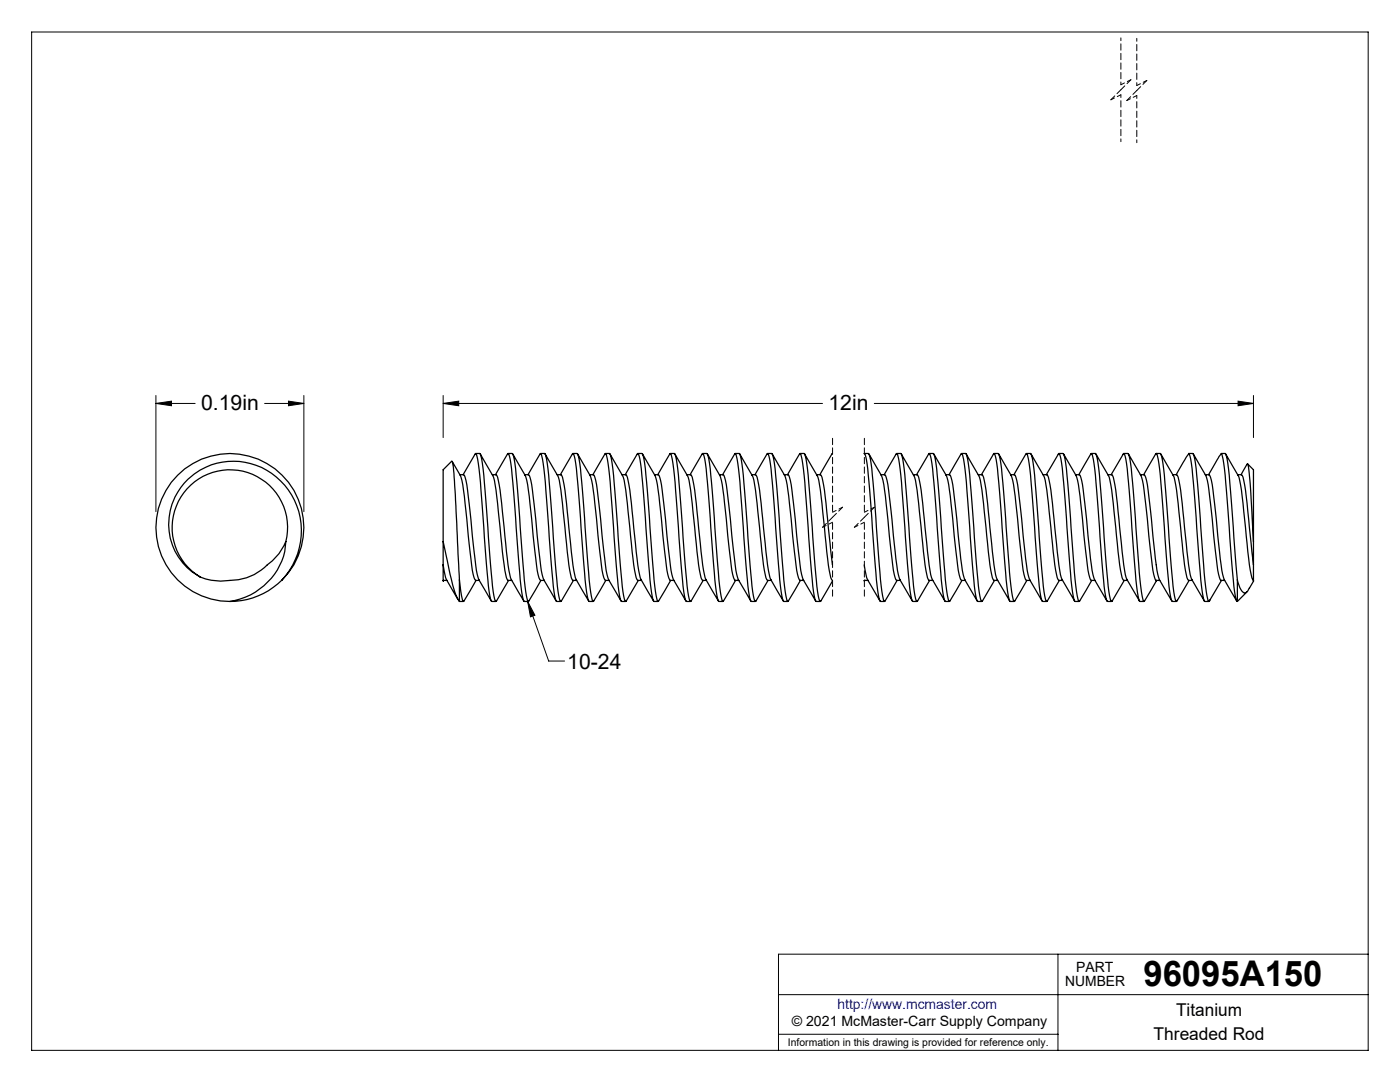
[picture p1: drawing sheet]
<svg xmlns="http://www.w3.org/2000/svg" width="279mm" height="216mm" viewBox="0 0 279 216" stroke-linecap="round" stroke-linejoin="round" font-family="sans-serif">
<g fill="none" stroke="#000" stroke-width=".2">
<path d="M6.3 6.4h266.7v203.2h-266.7zM31.1 78.9v23.2M60.6 78.9v23.2M88.4 78.9v8.4M250.2 78.9v8.4M31.1 80.5l3.1-.5v1zM31.1 80.5h7.8M52.8 80.5h7.8M57.6 80l3 .5-3 .5zM88.4 80.5l3.1-.5v1zM88.4 80.5h75.7M174.5 80.5h75.7"/>
<path d="M247.1 80l3.1 .5-3.1 .5zM105.3 120l4.2 11.9h3.2M105.3 120l1.5 2.8-.9 .3zM155.4 198.5h117.6M211.1 190.4v19.2M273 190.4h-117.6v19.2M155.4 206.4h55.7"/>
</g>
<path d="M166.2 87.3v14.9M172.5 87.3v14.9M166.2 104.2v14.9M172.5 104.2v14.9" fill="none" stroke="#000" stroke-width=".2" stroke-dasharray="1.3 .6" stroke-dashoffset="-.1"/>
<path d="M221.7 19.9l2-1M223.7 16.9l2-1M226.9 17.1l2-1M224.9 20.1l2-1M164.2 105.2l2-1M166.2 102.2l2-1M170.5 105.2l2-1M172.5 102.2l2-1" fill="none" stroke="#000" stroke-width=".2" stroke-dasharray="1.3 .6" stroke-dashoffset=".5"/>
<path d="M223.7 17.9l-2 2M225.7 15.9l-2 2M226.9 18.1l-2 2M228.9 16.1l-2 2M166.2 103.2l-2 2M168.2 101.2l-2 2M172.5 103.2l-2 2M174.5 101.2l-2 2" fill="none" stroke="#000" stroke-width=".2" stroke-dasharray="1.3 .6" stroke-dashoffset=".2"/>
<path d="M223.7 7.6v9.3M223.7 18.9v9.4M226.9 7.7v9.4M226.9 19.1v9.4" fill="none" stroke="#000" stroke-width=".2" stroke-dasharray="1.3 .6" stroke-dashoffset=".7"/>
<g fill="#000">
<path d="M105.3 120l1.5 2.8-.9 .3z"/>
<path d="M88.4 80.5l3.1-.5v1zM247.1 80l3.1 .5-3.1 .5zM57.6 80l3 .5-3 .5zM31.1 80.5l3.1-.5v1z"/>
</g>
<g fill="none" stroke="#000" stroke-width=".25">
<path d="M90.2 92.1a9.9 9.9 0 0 1 2 3.7l.5 3.2 .8 7.9a41.3 41.3 0 0 0 1.3 8.8l.1 .1h.8M91.8 94.7h.7a3.2 3.2 0 0 1 .7 2l1.1 10.2a46.1 46.1 0 0 0 1.3 8.8l2.4 4.2M92.4 94.7l2.4-4.1 .1-.1 .2 .1a49.4 49.4 0 0 1 1 9l.8 11.3a45.1 45.1 0 0 0 1.1 9l1 .1M94.9 90.5h.8l.2 .1a49.4 49.4 0 0 1 1 9l.9 11.3a45.1 45.1 0 0 0 1 9l.2 .1 .1-.1 2.4-4.1M95.8 90.6l1.3 2.1a10.2 10.2 0 0 1 2 6.3l.7 6.3a59.1 59.1 0 0 0 1.4 10.4l.2 .1h.7M98.2 94.7h.8a9.6 9.6 0 0 1 .9 4.3l.7 6.3a59.1 59.1 0 0 0 1.5 10.4l2.4 4.2M98.9 94.7l2.5-4.2a9.3 9.3 0 0 1 .8 4.3l1.1 14.2a62.7 62.7 0 0 0 1.2 10.9l.9 .1M101.4 90.5h.8a9.3 9.3 0 0 1 .8 4.3l1.1 14.2a69.1 69.1 0 0 0 1.2 10.9l.1 .1 .2-.1 2.3-4.1M102.3 90.6l1.3 2.1a10.8 10.8 0 0 1 2 6.3l.8 7.9a41.3 41.3 0 0 0 1.3 8.8l.2 .1h.7M104.7 94.7h.7a3.2 3.2 0 0 1 .7 2l1.1 10.2a46.1 46.1 0 0 0 1.3 8.8l2.5 4.2M105.4 94.7l2.4-4.1 .1-.1 .1 .1a49.4 49.4 0 0 1 1.1 9l.8 11.3a45.1 45.1 0 0 0 1.1 9l.9 .1M107.9 90.5h.8l.1 .1a49.4 49.4 0 0 1 1.1 9l.8 11.3a45.1 45.1 0 0 0 1.1 9l.1 .1 .1-.1 2.4-4.1"/>
<path d="M108.8 90.6l1.2 2.1a10.2 10.2 0 0 1 2.1 6.3l.6 6.3a59.1 59.1 0 0 0 1.5 10.4l.1 .1h.8M111.2 94.7h.7a9.6 9.6 0 0 1 1 4.3l.8 7.9a39.1 39.1 0 0 0 1.3 8.8l2.5 4.2M111.8 94.7l2.5-4.2a9.3 9.3 0 0 1 .8 4.3l1.1 14.2a62.7 62.7 0 0 0 1.3 10.9l.9 .1M114.3 90.5h.8a9.3 9.3 0 0 1 .9 4.3l1.1 14.2a69.1 69.1 0 0 0 1.2 10.9l.1 .1 .1-.1 2.4-4.1M115.3 90.6l1.2 2.1a10.8 10.8 0 0 1 2.1 6.3l.7 7.9a41.3 41.3 0 0 0 1.4 8.8l.1 .1h.8M117.7 94.7h.7a3.2 3.2 0 0 1 .7 2l1.1 10.2a46.1 46.1 0 0 0 1.3 8.8l2.4 4.2M118.3 94.7l2.4-4.1 .1-.1 .2 .1a49.4 49.4 0 0 1 1 9l.8 11.3a45.1 45.1 0 0 0 1.1 9l1 .1M120.8 90.5h.8l.2 .1a49.4 49.4 0 0 1 1 9l.8 11.3a45.1 45.1 0 0 0 1.1 9l.2 .1 .1-.1 2.4-4.1M121.7 90.6l1.3 2.1a10.2 10.2 0 0 1 2 6.3l.7 6.3a59.1 59.1 0 0 0 1.4 10.4l.2 .1h.7M124.1 94.7h.8a9.6 9.6 0 0 1 .9 4.3l.8 7.9a39.1 39.1 0 0 0 1.4 8.8l2.4 4.2M124.8 94.7l2.5-4.2a9.3 9.3 0 0 1 .8 4.3l1.1 14.2a62.7 62.7 0 0 0 1.2 10.9l.9 .1M127.3 90.5h.8a9.3 9.3 0 0 1 .8 4.3l1.1 14.2a69.1 69.1 0 0 0 1.2 10.9l.1 .1 .1-.1 2.4-4.1"/>
<path d="M128.2 90.6l1.3 2.1a10.8 10.8 0 0 1 2 6.3l.8 7.9a41.3 41.3 0 0 0 1.3 8.8l.2 .1h.7M130.6 94.7h.7a3.2 3.2 0 0 1 .7 2l1.1 10.2a46.1 46.1 0 0 0 1.3 8.8l2.5 4.2M131.3 94.7l2.4-4.1 .1-.1 .1 .1a49.4 49.4 0 0 1 1.1 9l.8 11.3a45.1 45.1 0 0 0 1.1 9l.9 .1M133.8 90.5h.8l.1 .1a49.4 49.4 0 0 1 1.1 9l.8 11.3a45.1 45.1 0 0 0 1.1 9l.1 .1 .1-.1 2.4-4.1M134.7 90.6l1.2 2.1a10.2 10.2 0 0 1 2.1 6.3l.6 6.3a59.1 59.1 0 0 0 1.5 10.4l.1 .1h.8M137.1 94.7h.7a9.6 9.6 0 0 1 1 4.3l.8 7.9a39.1 39.1 0 0 0 1.3 8.8l2.5 4.2M137.7 94.7l2.5-4.2a9.3 9.3 0 0 1 .8 4.3l1.1 14.2a62.7 62.7 0 0 0 1.3 10.9l.9 .1M140.2 90.5h.8a9.3 9.3 0 0 1 .9 4.3l1 14.2a69.1 69.1 0 0 0 1.2 10.9l.2 .1 .1-.1 2.4-4.1M141.2 90.6l1.2 2.1a10.8 10.8 0 0 1 2.1 6.3l.7 7.9a41.3 41.3 0 0 0 1.4 8.8l.1 .1h.8M143.6 94.7h.7a3.2 3.2 0 0 1 .7 2l1.1 10.2a46.1 46.1 0 0 0 1.3 8.8l2.4 4.2M144.2 94.7l2.4-4.1 .1-.1 .2 .1a49.4 49.4 0 0 1 1 9l.8 11.3a45.1 45.1 0 0 0 1.1 9l1 .1M146.7 90.5h.8l.2 .1a49.4 49.4 0 0 1 1 9l.8 11.3a45.1 45.1 0 0 0 1.1 9l.2 .1 .1-.1 2.4-4.1"/>
<path d="M147.6 90.6l1.3 2.1a10.2 10.2 0 0 1 2 6.3l.7 6.3a59.1 59.1 0 0 0 1.4 10.4l.2 .1h.7M150 94.7h.8a9.6 9.6 0 0 1 .9 4.3l.8 7.9a39.1 39.1 0 0 0 1.3 8.8l2.5 4.2M150.7 94.7l2.5-4.2a9.3 9.3 0 0 1 .8 4.3l1.1 14.2a62.7 62.7 0 0 0 1.2 10.9l.9 .1M153.2 90.5h.8a9.3 9.3 0 0 1 .8 4.3l1.1 14.2a69.1 69.1 0 0 0 1.2 10.9l.1 .1 .1-.1 2.4-4.1M154.1 90.6l1.3 2.1a10.8 10.8 0 0 1 2 6.3l.8 7.9a41.3 41.3 0 0 0 1.3 8.8l.2 .1h.7M156.5 94.7h.7a3.2 3.2 0 0 1 .7 2l1.1 10.2a46.1 46.1 0 0 0 1.3 8.8l2.5 4.2M157.2 94.7l2.4-4.1 .1-.1 .1 .1a49.4 49.4 0 0 1 1.1 9l.8 11.3a45.1 45.1 0 0 0 1.1 9l.9 .1M159.7 90.5h.8l.1 .1a49.4 49.4 0 0 1 1.1 9l.8 11.3a45.1 45.1 0 0 0 1.1 9l.1 .1 .1-.1 2.3-3.9M160.6 90.6l1.2 2.1a10.2 10.2 0 0 1 2.1 6.3l.6 6.3a59.1 59.1 0 0 0 1.5 10.4l.1 .1M163 94.7h.7a9.6 9.6 0 0 1 1 4.3l1.4 13.7M166.1 90.5l-2.5 4.2M173.4 90.6l1.3 2.1a10.8 10.8 0 0 1 2 6.3l.8 7.9a46.1 46.1 0 0 0 1.3 8.8l.2 .1h.7"/>
<path d="M175.8 94.7h.7a3.2 3.2 0 0 1 .7 2l1 8.6a59.1 59.1 0 0 0 1.4 10.4l2.5 4.2M178.8 90.6l-2.3 4.1M178.8 90.7l.2-.2 .1 .1a49.4 49.4 0 0 1 1.1 9l.8 11.3a45.1 45.1 0 0 0 1.1 9l.9 .1M179 90.5h.8l.1 .1a49.4 49.4 0 0 1 1.1 9l.8 11.3a45.1 45.1 0 0 0 1.1 9l.1 .1 .1-.1 2.4-4.1M179.9 90.6l1.2 2.1a10.2 10.2 0 0 1 2.1 6.3l.6 6.3a59.1 59.1 0 0 0 1.5 10.4l.1 .1h.8M182.3 94.7h.7a9.6 9.6 0 0 1 1 4.3l.8 7.9a39.1 39.1 0 0 0 1.3 8.8l2.5 4.2M185.3 90.6l-2.4 4.1M185.3 90.7l.1-.2a9.3 9.3 0 0 1 .8 4.3l1.1 14.2a62.7 62.7 0 0 0 1.3 10.9l.9 .1M185.4 90.5h.8a9.3 9.3 0 0 1 .8 4.3l1.1 14.2a69.1 69.1 0 0 0 1.2 10.9l.2 .1 .1-.1 2.4-4.1M186.4 90.6l1.2 2.1a10.8 10.8 0 0 1 2.1 6.3l.7 7.9a46.1 46.1 0 0 0 1.3 8.8l.2 .1h.8M188.7 94.7h.8a3.2 3.2 0 0 1 .6 2l1 8.6a59.1 59.1 0 0 0 1.4 10.4l2.5 4.2M191.8 90.6l-2.4 4.1"/>
<path d="M191.8 90.7l.1-.2 .2 .1a49.4 49.4 0 0 1 1 9l.8 11.3a45.1 45.1 0 0 0 1.1 9l1 .1M191.9 90.5h.8l.2 .1a49.4 49.4 0 0 1 1 9l.8 11.3a45.1 45.1 0 0 0 1.1 9l.2 .1 .1-.1 2.4-4.1M192.8 90.6l1.3 2.1a10.2 10.2 0 0 1 2 6.3l.7 6.3a59.1 59.1 0 0 0 1.4 10.4l.2 .1h.7M195.2 94.7h.8a9.6 9.6 0 0 1 .9 4.3l.8 7.9a39.1 39.1 0 0 0 1.3 8.8l2.5 4.2M198.3 90.6l-2.4 4.1M198.3 90.7l.1-.2a9.3 9.3 0 0 1 .8 4.3l1.1 14.2a69.1 69.1 0 0 0 1.2 10.9l.9 .1M198.4 90.5h.8a9.3 9.3 0 0 1 .8 4.3l1.1 14.2a69.1 69.1 0 0 0 1.2 10.9l.1 .1 .1-.1 2.4-4.1M199.3 90.6l1.3 2.1a10.8 10.8 0 0 1 2 6.3l.8 7.9a46.1 46.1 0 0 0 1.3 8.8l.2 .1h.7M201.7 94.7h.7a3.2 3.2 0 0 1 .7 2l.9 8.6a59.1 59.1 0 0 0 1.5 10.4l2.5 4.2M204.7 90.6l-2.3 4.1M204.7 90.7l.2-.2 .1 .1a49.4 49.4 0 0 1 1.1 9l.8 11.3a45.1 45.1 0 0 0 1.1 9l.9 .1M204.9 90.5h.8l.1 .1a43.9 43.9 0 0 1 1.1 9l.8 11.3a45.1 45.1 0 0 0 1.1 9l.1 .1 .1-.1 2.4-4.1"/>
<path d="M205.8 90.6l1.2 2.1a10.2 10.2 0 0 1 2.1 6.3l.6 6.3a59.1 59.1 0 0 0 1.5 10.4l.1 .1h.8M208.2 94.7h.7a9.6 9.6 0 0 1 1 4.3l.8 7.9a39.1 39.1 0 0 0 1.3 8.8l2.5 4.2M211.2 90.6l-2.4 4.1M211.2 90.7l.1-.2a9.3 9.3 0 0 1 .8 4.3l1.1 14.2a69.1 69.1 0 0 0 1.2 10.9l1 .1M211.3 90.5h.8a9.3 9.3 0 0 1 .8 4.3l1.1 14.2a69.1 69.1 0 0 0 1.2 10.9l.2 .1 .1-.1 2.4-4.1M212.3 90.6l1.2 2.1a10.8 10.8 0 0 1 2 6.3l.8 7.9a46.1 46.1 0 0 0 1.3 8.8l.2 .1h.7M214.6 94.7h.8a3.2 3.2 0 0 1 .6 2l1 8.6a59.1 59.1 0 0 0 1.4 10.4l2.5 4.2M217.7 90.6l-2.4 4.1M217.7 90.7l.1-.2 .1 .1a49.4 49.4 0 0 1 1.1 9l.8 11.3a45.1 45.1 0 0 0 1.1 9l1 .1M217.8 90.5h.8l.1 .1a43.9 43.9 0 0 1 1.1 9l.8 11.3a45.1 45.1 0 0 0 1.1 9l.2 .1 .1-.1 2.4-4.1M218.7 90.6l1.3 2.1a10.8 10.8 0 0 1 2 6.3l.7 6.3a59.1 59.1 0 0 0 1.4 10.4l.2 .1h.7M221.1 94.7h.8a9.6 9.6 0 0 1 .9 4.3l.8 7.9a39.1 39.1 0 0 0 1.3 8.8l2.5 4.2"/>
<path d="M224.1 90.7l.2-.2a9.3 9.3 0 0 1 .8 4.3l1.1 14.2a69.1 69.1 0 0 0 1.2 10.9l.9 .1M224.2 90.6l-2.4 4.1M224.3 90.5h.8a9.3 9.3 0 0 1 .8 4.3l1.1 14.2a69.1 69.1 0 0 0 1.2 10.9l.1 .1 .1-.1 2.4-3.9M225.2 90.6l1.2 2.1a10.5 10.5 0 0 1 2.1 6.3l.8 7.9a46.1 46.1 0 0 0 1.3 8.8l.2 .1h.7M227.6 94.7h.7a3.2 3.2 0 0 1 .7 2l.9 8.6a59.1 59.1 0 0 0 1.5 10.4l2.5 4.2M230.6 90.6l-2.4 4.1M230.8 90.5l-.2 .2M230.8 90.5l.1 .1a49.4 49.4 0 0 1 1.1 9l.8 11.3a45.1 45.1 0 0 0 1.1 9l.9 .1M230.8 90.5h.8l.1 .1a43.9 43.9 0 0 1 1.1 9l.8 11.3a45.1 45.1 0 0 0 1.1 9l.1 .1 .2-.3M230.8 90.5v.1v-.1M231.7 90.6l1.2 2.1a10.8 10.8 0 0 1 2 6.3l.7 6.3a59.1 59.1 0 0 0 1.5 10.4l.1 .1h.7M234.1 94.7h.7a9.6 9.6 0 0 1 1 4.3l.8 7.9a39.1 39.1 0 0 0 1.3 8.8l2.4 4.2"/>
<path d="M237.2 90.6l-2.5 4.1M238.2 90.6l1.2 2.1a10.5 10.5 0 0 1 2 6.3l.8 7.9a46.1 46.1 0 0 0 1.3 8.8l.2 .1h.7M240.5 94.7h.8a3.2 3.2 0 0 1 .6 2l1 8.6a59.1 59.1 0 0 0 1.4 10.4l2.5 4.2M243.7 90.6l-2.5 4.1M243.7 90.5h.8l.1 .1a43.9 43.9 0 0 1 1.1 9l1.2 16.1M243.8 90.6a27.6 27.6 0 0 1 1 7.3l.9 13a45.1 45.1 0 0 0 1.1 9l.1 .1M244.6 90.6l1.3 2.1a10.8 10.8 0 0 1 2 6.3l.7 6.3a59.1 59.1 0 0 0 1.4 10.4l.2 .1M247 94.7h.8a9.6 9.6 0 0 1 .9 4.3l1.5 13.7M247.7 94.7l1.3-2.2 .2 .7 .3 3.1 .7 11.8M249 92.6l1.2 1.1v14.4M40 115.1a12.3 12.3 0 0 1-6.2-11.9 12.3 12.3 0 0 1 8.4-10.5 13.8 13.8 0 0 1 15.3 5 13.8 13.8 0 0 1 .3 16.1l-1.5 1.9M56.3 115.7a14.8 14.8 0 0 0-3-23.2 14.8 14.8 0 0 0-21.7 8.9 14.8 14.8 0 0 0 14.3 18.6"/>
<path d="M56.3 115.7a14.8 14.8 0 0 1-10.4 4.3M57 108.1a10.3 10.3 0 0 1-3.7 4.6 10.3 10.3 0 0 1-7.4 3.1 11.1 11.1 0 0 1-5.9-.7M57 108.1a12.9 12.9 0 0 1-11.1 11.9M57 108.1a11.5 11.5 0 0 0-7.3-13.7 11.5 11.5 0 0 0-14.2 5.9 11.5 11.5 0 0 0 4.5 14.8M88.4 112.7l.2 1.1a8 8 0 0 0 1.9 4.3l.9 1.5M88.4 115.8h.8M88.4 108.1v4.6M88.4 108.1l.5 1.9a50.5 50.5 0 0 0 2.5 9.6l.3 .4M88.4 108.1v-14.4l1.8-1.7a72.8 72.8 0 0 1 .9 11.3l.6 12.4M88.4 112.7v3.1M88.4 115.8l.1 .2v-.2M91.7 115.7l.4 3.2 .4 1.1 2.5-4.2"/>
<path d="M91.7 115.7v4.3M172.5 112.7l.1 1.1a7.3 7.3 0 0 0 1.8 4l1.2 2.1M172.5 115.8h.7M172.5 115.8h.1M172.6 115.8l-.1 .2M179 115.8l-2.4 4.1-.1 .1-.1-.1a50.8 50.8 0 0 1-1.1-9l-.8-11.3a43.9 43.9 0 0 0-1.1-9l-.1-.1h-.8a9.3 9.3 0 0 1 .8 4.3l1.1 14.2a62.7 62.7 0 0 0 1.2 10.9l.9 .1M230.8 115.8v.1M237.3 115.8l-2.3 4M241.4 119.7l-.1 .3-.2-.1a50.8 50.8 0 0 1-1-9l-.8-11.3a43.9 43.9 0 0 0-1.1-9l-.2-.1h-.8a9.3 9.3 0 0 1 .8 4.3l1.1 14.2a69.1 69.1 0 0 0 1.2 10.9l1 .1M243.8 115.8l-2.4 4M246.9 115.7v4.3M246.9 115.7l.5 1.6a1.32 1.32 0 0 0 1.2 1l.4-.3 .3-.6"/>
<path d="M248.8 118.1l-1.9 1.9M250.2 108.1v4.6M250.2 115.8v.1M250.2 112.7v3.1M250.2 115.9l-.9 1.5M91.7 120h.8"/>
</g>
<text font-size="7.1" x="228.2" y="196.8">96095A150</text>
<g font-size="4.2">
<text x="40.1" y="81.9">0.19in</text>
<text x="165.3" y="81.9">12in</text>
<text x="113.2" y="133.5">10-24</text>
</g>
<g font-size="3.5">
<text x="234.7" y="202.8">Titanium</text>
<text x="230.2" y="207.5">Threaded Rod</text>
</g>
<g font-size="2.8">
<text x="212.6" y="196.8">NUMBER</text>
<text x="214.8" y="194">PART</text>
<text x="158" y="204.8">© 2021 McMaster-Carr Supply Company</text>
</g>
<text font-size="2.8" fill="#00f" x="167.1" y="201.4">http://www.mcmaster.com</text>
<text font-size="2.1" x="157.3" y="208.6">Information in this drawing is provided for reference only.</text>
</svg>
